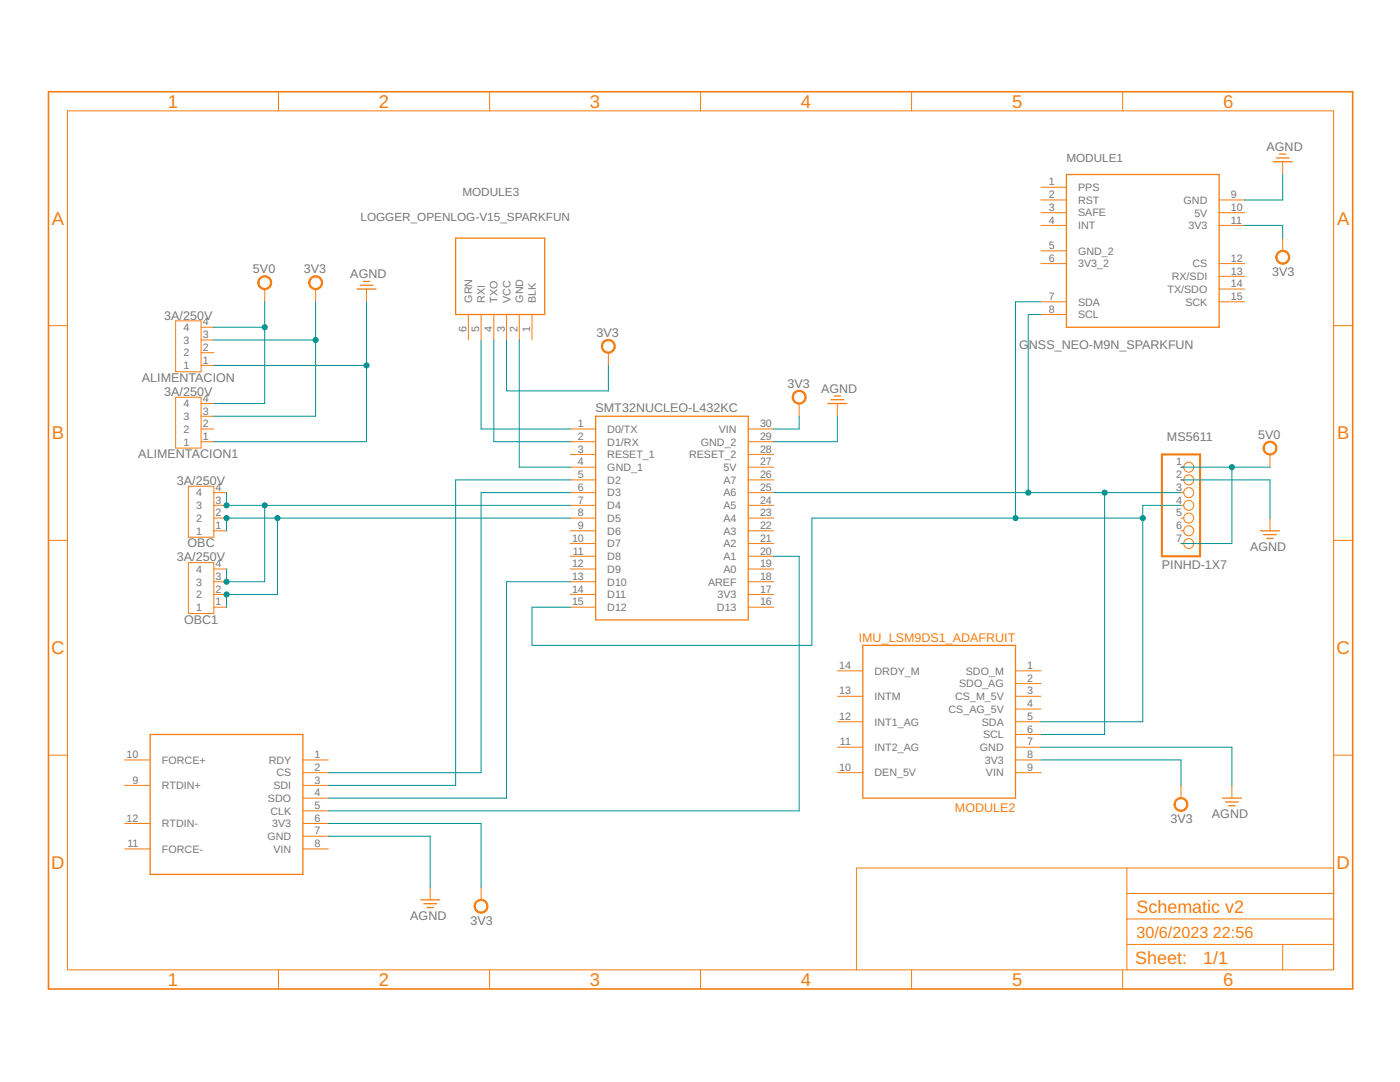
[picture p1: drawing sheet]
<svg xmlns="http://www.w3.org/2000/svg" width="279mm" height="216mm" viewBox="0 0 279 216" stroke-linecap="round" stroke-linejoin="round" font-family="sans-serif">
<g fill="none" stroke="#f57c10" stroke-width=".25">
<path d="M212.8 34.8h30.5v30.5h-30.5zM254.1 32.3h3.8M254.7 31.5h2.6M255.4 30.8h1.2M71.2 57.7h3.9M71.9 56.9h2.5M72.5 56.2h1.3M90.9 47.5h17.8v15.3h-17.8zM165.8 79.8h2.6M166.5 79h1.2M118.9 83.1h30.4v40.6h-30.4zM165.2 80.5h3.8"/>
<path d="M251.6 105.9h3.8M252.2 106.7h2.5M252.8 107.4h1.3M172.2 128.8h30.5v30.5h-30.5zM30 146.6h30.5v27.9h-30.5zM243.9 159.3h3.9M83.9 179.6h3.9M244.6 160h2.5M245.2 160.8h1.3M84.6 180.3h2.5M85.2 181.1h1.3"/>
</g>
<g fill="none" stroke="#f57c10" stroke-width=".2">
<path d="M55.6 18.3v3.8M97.7 18.3v3.8M139.8 18.3v3.8M181.9 18.3v3.8M224 18.3v3.8M13.5 22.1h252.6v171.4h-252.6zM207.8 37.4h5M207.8 39.9h5M243.3 39.9h5.1M256 32.3v2.5M52.8 57.7v2.5M63 57.7v2.5"/>
<path d="M73.2 57.7v2.5M207.8 42.4h5M207.8 45h5M207.8 50.1h5M207.8 52.6h5M243.3 42.4h5.1M243.3 45h5.1M243.3 52.6h5.1M243.3 55.1h5.1M243.3 57.7h5.1M256 47.5v2.6M9.7 65h3.8"/>
<path d="M35.1 64h5v10.2h-5zM35.1 79.3h5v10.1h-5zM40.1 72.9h2.6M40.1 70.4h2.6M40.1 67.8h2.6M40.1 65.3h2.6M93.5 62.8v5M96 62.8v5M98.6 62.8v5M101.1 62.8v5M103.6 62.8v5M106.2 62.8v5"/>
<path d="M121.4 70.4v2.5M207.8 60.2h5M207.8 62.8h5M243.3 60.2h5.1M266.1 65h3.9M37.6 97h5.1v10.2h-5.1zM40.1 88.1h2.6M40.1 85.6h2.6M40.1 83.1h2.6M40.1 80.5h2.6M42.7 98.3h2.5M113.8 88.1h5.1"/>
<path d="M113.8 85.6h5.1M113.8 95.8h5.1M113.8 98.3h5.1M113.8 90.7h5.1M113.8 93.2h5.1M149.3 88.1h5.1M149.3 85.6h5.1M149.3 95.8h5.1M149.3 98.3h5.1M149.3 90.7h5.1M149.3 93.2h5.1M159.5 80.5v2.6"/>
<path d="M167.1 80.5v2.6M235.7 95.8h.5M235.7 98.3h.5M235.7 93.2h.5M253.4 90.7v2.5M9.7 107.8h3.8M37.6 112.3h5.1v10.1h-5.1zM42.7 100.8h2.5M42.7 103.4h2.5M42.7 105.9h2.5M42.7 113.5h2.5M42.7 116.1h2.5"/>
<path d="M42.7 118.6h2.5M113.8 100.8h5.1M113.8 103.4h5.1M113.8 105.9h5.1M113.8 108.5h5.1M113.8 111h5.1M113.8 113.5h5.1M113.8 116.1h5.1M113.8 118.6h5.1M149.3 100.8h5.1M149.3 103.4h5.1M149.3 105.9h5.1"/>
<path d="M149.3 108.5h5.1M149.3 111h5.1M149.3 113.5h5.1M149.3 116.1h5.1M149.3 118.6h5.1M235.7 100.8h.5M235.7 103.4h.5M235.7 105.9h.5M235.7 108.5h.5M253.4 103.4v2.5M266.1 107.8h3.9M42.7 121.2h2.5"/>
<path d="M113.8 121.2h5.1M149.3 121.2h5.1M167.1 133.9h5.1M167.1 138.9h5.1M202.7 133.9h5.1M202.7 138.9h5.1M202.7 136.4h5.1M9.7 150.7h3.8M24.9 151.6h5.1M24.9 156.7h5.1M60.5 154.2h5M60.5 151.6h5"/>
<path d="M60.5 156.7h5M60.5 159.3h5M167.1 154.2h5.1M167.1 149.1h5.1M167.1 144h5.1M202.7 154.2h5.1M202.7 149.1h5.1M202.7 144h5.1M202.7 151.6h5.1M202.7 146.6h5.1M202.7 141.5h5.1M235.7 156.7v2.6"/>
<path d="M245.9 156.7v2.6M266.1 150.7h3.9M24.9 169.4h5.1M24.9 164.3h5.1M60.5 169.4h5M60.5 164.3h5M60.5 166.9h5M60.5 161.8h5M85.9 177v2.6M96 177v2.6M224.9 173.2v20.3M224.9 178.3h41.2"/>
<path d="M266.1 173.2h-95.2v20.3M55.6 193.5v3.8M97.7 193.5v3.8M139.8 193.5v3.8M181.9 193.5v3.8M224 193.5v3.8M224.9 188.4h41.2M224.9 183.4h41.2M256 188.4v5.1"/>
<circle cx="237.2" cy="93.2" r=".99"/>
<circle cx="237.2" cy="98.3" r=".99"/>
<circle cx="237.2" cy="95.8" r=".99"/>
<circle cx="237.2" cy="105.9" r=".99"/>
<circle cx="237.2" cy="108.5" r=".99"/>
<circle cx="237.2" cy="100.8" r=".99"/>
<circle cx="237.2" cy="103.4" r=".99"/>
</g>
<path d="M9.7 18.3h260.3v179h-260.3z" fill="none" stroke="#f57c10" stroke-width=".32"/>
<g fill="#f57c10" stroke="#f57c10" stroke-width=".2">
<path d="M255 50.4a1.4 1.4 0 0 1 2.2 .2 1.4 1.4 0 0 1-.8 2.1 1.4 1.4 0 0 1-1.8-1.4h.2a1.15 1.15 0 0 1 1.7-1.1 1.15 1.15 0 0 1 .2 2 1.15 1.15 0 0 1-1.8-.6l-.1-.3h-.2z" fill-rule="evenodd"/>
<path d="M158.5 78.3a1.4 1.4 0 0 1 2.2 .2 1.4 1.4 0 0 1-.8 2.1 1.4 1.4 0 0 1-1.8-1.3h.2a1.15 1.15 0 0 1 1.7-1.1 1.15 1.15 0 0 1 .2 1.9 1.15 1.15 0 0 1-1.8-.6l-.1-.2h-.2z" fill-rule="evenodd"/>
<path d="M120.4 68.1a1.4 1.4 0 0 1 2.2 .2 1.4 1.4 0 0 1-.8 2.1 1.4 1.4 0 0 1-1.8-1.3h.3a1.14 1.14 0 0 1 1.6-.9 1.14 1.14 0 0 1 .2 1.9 1.14 1.14 0 0 1-1.8-.7v-.3h-.3z" fill-rule="evenodd"/>
<path d="M95 179.9a1.4 1.4 0 0 1 2.2 .2 1.4 1.4 0 0 1-.8 2.1 1.4 1.4 0 0 1-1.8-1.4h.3a1.14 1.14 0 0 1 1.6-1 1.14 1.14 0 0 1 .2 1.9 1.14 1.14 0 0 1-1.8-.6v-.3h-.3z" fill-rule="evenodd"/>
<path d="M234.7 159.6a1.4 1.4 0 0 1 2.2 .2 1.4 1.4 0 0 1-.8 2.1 1.4 1.4 0 0 1-1.8-1.4h.2a1.14 1.14 0 0 1 1.7-.9 1.14 1.14 0 0 1 .2 1.9 1.14 1.14 0 0 1-1.8-.7l-.1-.3h-.2z" fill-rule="evenodd"/>
<path d="M252.4 88.5a1.4 1.4 0 0 1 2.3 .2 1.4 1.4 0 0 1-.9 2.1 1.4 1.4 0 0 1-1.7-1.4h.2a1.15 1.15 0 0 1 1.6-1 1.15 1.15 0 0 1 .3 1.9 1.15 1.15 0 0 1-1.9-.6v-.3h-.2z" fill-rule="evenodd"/>
<path d="M62 55.5a1.39 1.39 0 0 1 2.2 .2 1.39 1.39 0 0 1-.8 2.1 1.39 1.39 0 0 1-1.8-1.4h.2a1.15 1.15 0 0 1 1.7-1.1 1.15 1.15 0 0 1 .2 1.9 1.15 1.15 0 0 1-1.8-.5l-.1-.3h-.2z" fill-rule="evenodd"/>
<path d="M51.8 55.5a1.4 1.4 0 0 1 2.2 .2 1.4 1.4 0 0 1-.8 2.1 1.4 1.4 0 0 1-1.8-1.4h.3a1.15 1.15 0 0 1 1.6-1.1 1.15 1.15 0 0 1 .3 1.9 1.15 1.15 0 0 1-1.9-.5v-.3h-.3z" fill-rule="evenodd"/>
</g>
<path d="M231.9 90.7h7.6v20.3h-7.6z" fill="none" stroke="#f57c10" stroke-width=".42"/>
<g fill="none" stroke="#009292" stroke-width=".2">
<path d="M256 34.8v5.1h-7.6M248.4 45h7.6v2.5M42.7 72.9h30.5M42.7 67.8h20.3M42.7 65.3h10.1M52.8 60.2v20.3h-10.1M63 60.2v22.9h-20.3M73.2 60.2v27.9h-30.5M96 67.8v17.8h17.8M98.6 67.8v20.3h15.2M101.1 67.8v10.2h20.3v-5.1M103.6 67.8v25.4h10.2"/>
<path d="M207.8 60.2h-5.1v43.2M207.8 62.8h-2.6v35.5M45.2 98.3v2.5h68.6M113.8 95.8h-22.9v60.9h-25.4M113.8 98.3h-17.8v55.9h-30.5M154.4 98.3h81.3M159.5 83.1v2.5h-5.1M167.1 83.1v5h-12.7M220.5 98.3v48.3h-12.7M235.7 95.8h17.7v7.6M235.7 93.2h17.7M245.9 93.2v15.3h-10.2"/>
<path d="M52.8 100.8v15.3h-7.6v-2.6M55.4 103.4v15.2h-10.2v2.6M113.8 116.1h-12.7v43.2h-35.6M113.8 103.4h-68.6v2.5M154.4 111h5.1v50.8h-94M228.1 103.4h-66.1v25.4h-55.8v-7.6h7.6M235.7 100.8h-7.6v43.2h-20.3M207.8 149.1h38.1v7.6M207.8 151.6h27.9v5.1M65.5 166.9h20.4v10.1M65.5 164.3h30.5v12.7"/>
</g>
<g fill="#009292" stroke="#009292" stroke-width=".2">
<circle cx="73.2" cy="72.9" r=".51"/>
<circle cx="63" cy="67.8" r=".51"/>
<circle cx="202.7" cy="103.4" r=".51"/>
<circle cx="228.1" cy="103.4" r=".51"/>
<circle cx="245.9" cy="93.2" r=".51"/>
<circle cx="52.8" cy="65.3" r=".51"/>
<circle cx="205.2" cy="98.3" r=".51"/>
<circle cx="220.5" cy="98.3" r=".51"/>
<circle cx="55.4" cy="103.4" r=".51"/>
<circle cx="45.2" cy="118.6" r=".51"/>
<circle cx="45.2" cy="103.4" r=".51"/>
<circle cx="52.8" cy="100.8" r=".51"/>
<circle cx="45.2" cy="116.1" r=".51"/>
<circle cx="45.2" cy="100.8" r=".51"/>
</g>
<g font-size="3.7" fill="#f57c10">
<text x="33.5" y="21.5">1</text>
<text x="75.6" y="21.5">2</text>
<text x="117.7" y="21.5">3</text>
<text x="159.9" y="21.5">4</text>
<text x="202" y="21.5">5</text>
<text x="244.1" y="21.5">6</text>
<text x="10.3" y="44.8">A</text>
<text x="266.8" y="44.8">A</text>
<text x="10.3" y="87.7">B</text>
<text x="266.8" y="87.7">B</text>
<text x="10.2" y="130.5">C</text>
<text x="266.7" y="130.5">C</text>
<text x="10.2" y="173.4">D</text>
<text x="266.7" y="173.4">D</text>
<text x="33.5" y="196.7">1</text>
<text x="75.6" y="196.7">2</text>
<text x="117.7" y="196.7">3</text>
<text x="159.9" y="196.7">4</text>
<text x="202" y="196.7">5</text>
<text x="244.1" y="196.7">6</text>
</g>
<g font-size="3.6" fill="#f57c10">
<text x="226.8" y="182.1">Schematic v2</text>
<text x="226.5" y="192.4">Sheet:</text>
<text x="240.1" y="192.3">1/1</text>
</g>
<g font-size="3.2" fill="#f57c10">
<text x="226.8" y="187.2">30/6/2023</text>
<text x="242.1" y="187.2">22:56</text>
</g>
<g font-size="2.5" fill="#757575">
<text x="252.8" y="30.1">AGND</text>
<text x="50.5" y="54.5">5V0</text>
<text x="60.6" y="54.5">3V3</text>
<text x="69.9" y="55.5">AGND</text>
<text x="253.9" y="55">3V3</text>
<text x="32.8" y="63.8">3A/250V</text>
<text x="119.1" y="67.2">3V3</text>
<text x="203.4" y="69.6">G</text>
<text x="205.4" y="69.6">NSS_NEO-M9N_SPARKFUN</text>
<text x="28.3" y="76.2">ALIMENTACION</text>
<text x="157.1" y="77.4">3V3</text>
<text x="32.8" y="79">3A/250V</text>
<text x="118.9" y="82.3">SMT32NUCLEO-L432KC</text>
<text x="163.9" y="78.4">AGND</text>
<text x="232.9" y="88">MS5611</text>
<text x="251.1" y="87.5">5V0</text>
<text x="27.6" y="91.4">ALIMENTACION1</text>
<text x="35.3" y="96.8">3A/250V</text>
<text x="35.3" y="112">3A/250V</text>
<text x="37.4" y="109.2">OBC</text>
<text x="231.9" y="113.5">PINHD-1X7</text>
<text x="249.5" y="109.9">AGND</text>
<text x="36.7" y="124.5">OBC1</text>
<text x="233.6" y="164.2">3V3</text>
<text x="241.9" y="163.2">AGND</text>
<text x="81.9" y="183.5">AGND</text>
<text x="93.9" y="184.5">3V3</text>
</g>
<g font-size="2.5" fill="#f57c10">
<text x="171.4" y="128">IMU_LSM9DS1_ADAFRUIT</text>
<text x="190.6" y="162">MODULE2</text>
</g>
<g font-size="2.3" fill="#757575">
<text x="212.8" y="32.3">MODULE1</text>
<text x="92.3" y="39">MODULE3</text>
<text x="71.9" y="44.1">LOGGER_OPENLOG-V15_SPARKFUN</text>
</g>
<g font-size="2.1" fill="#757575">
<text x="209.3" y="37">1</text>
<text x="209.3" y="39.5">2</text>
<text x="215.2" y="38.1">PPS</text>
<text x="215.2" y="40.7">RST</text>
<text x="236.2" y="40.7">GND</text>
<text x="245.6" y="39.5">9</text>
<text x="209.3" y="42.1">3</text>
<text x="209.3" y="44.6">4</text>
<text x="215.2" y="43.2">SAFE</text>
<text x="215.2" y="45.7">INT</text>
<text x="237.2" y="45.7">3V3</text>
<text x="238.4" y="43.2">5V</text>
<text x="245.6" y="42.1">10</text>
<text x="245.6" y="44.6">11</text>
<text x="209.3" y="49.7">5</text>
<text x="209.3" y="52.2">6</text>
<text x="215.2" y="50.8">GND_2</text>
<text x="215.2" y="53.4">3V3_2</text>
<text x="238" y="53.4">CS</text>
<text x="245.6" y="52.2">12</text>
<text x="209.3" y="59.9">7</text>
<text x="233" y="58.4">TX/SDO</text>
<text x="233.9" y="55.9">RX/SDI</text>
<text x="245.6" y="54.8">13</text>
<text x="245.6" y="57.3">14</text>
<text x="245.6" y="59.9">15</text>
<text x="40.5" y="64.9">4</text>
<text x="94.2" y="60.4" transform="rotate(-90 94.2 60.4)">GRN</text>
<text x="96.8" y="60.4" transform="rotate(-90 96.8 60.4)">RXI</text>
<text x="99.3" y="60.4" transform="rotate(-90 99.3 60.4)">TXO</text>
<text x="101.8" y="60.4" transform="rotate(-90 101.8 60.4)">VCC</text>
<text x="104.4" y="60.4" transform="rotate(-90 104.4 60.4)">GND</text>
<text x="106.9" y="60.4" transform="rotate(-90 106.9 60.4)">BLK</text>
<text x="209.3" y="62.4">8</text>
<text x="215.2" y="61">SDA</text>
<text x="215.2" y="63.5">SCL</text>
<text x="236.6" y="61">SCK</text>
<text x="36.6" y="71.1">2</text>
<text x="36.6" y="68.6">3</text>
<text x="36.6" y="66.1">4</text>
<text x="40.5" y="70">2</text>
<text x="40.5" y="67.5">3</text>
<text x="93.1" y="66.3" transform="rotate(-90 93.1 66.3)">6</text>
<text x="95.7" y="66.3" transform="rotate(-90 95.7 66.3)">5</text>
<text x="98.2" y="66.3" transform="rotate(-90 98.2 66.3)">4</text>
<text x="100.7" y="66.3" transform="rotate(-90 100.7 66.3)">3</text>
<text x="103.3" y="66.3" transform="rotate(-90 103.3 66.3)">2</text>
<text x="105.8" y="66.3" transform="rotate(-90 105.8 66.3)">1</text>
<text x="36.6" y="73.7">1</text>
<text x="40.5" y="72.6">1</text>
<text x="36.6" y="83.8">3</text>
<text x="36.6" y="81.3">4</text>
<text x="40.5" y="82.7">3</text>
<text x="40.5" y="80.2">4</text>
<text x="36.6" y="88.9">1</text>
<text x="36.6" y="86.4">2</text>
<text x="40.5" y="87.8">1</text>
<text x="40.5" y="85.3">2</text>
<text x="115.3" y="87.8">2</text>
<text x="115.3" y="85.3">1</text>
<text x="121.2" y="88.9">D1/RX</text>
<text x="121.2" y="86.4">D0/TX</text>
<text x="139.9" y="88.9">GND_2</text>
<text x="143.4" y="86.4">VIN</text>
<text x="151.7" y="85.3">30</text>
<text x="151.7" y="87.8">29</text>
<text x="115.3" y="95.4">5</text>
<text x="115.3" y="90.3">3</text>
<text x="115.3" y="92.9">4</text>
<text x="121.2" y="91.4">RESET_1</text>
<text x="121.2" y="94">GND_1</text>
<text x="137.5" y="91.4">RESET_2</text>
<text x="144.4" y="94">5V</text>
<text x="151.7" y="95.4">26</text>
<text x="151.7" y="92.9">27</text>
<text x="151.7" y="90.3">28</text>
<text x="234.7" y="92.9">1</text>
<text x="234.7" y="95.4">2</text>
<text x="39.2" y="101.6">3</text>
<text x="39.2" y="99.1">4</text>
<text x="43" y="100.5">3</text>
<text x="43" y="97.9">4</text>
<text x="115.3" y="97.9">6</text>
<text x="115.3" y="100.5">7</text>
<text x="121.2" y="96.5">D2</text>
<text x="121.2" y="99.1">D3</text>
<text x="121.2" y="101.6">D4</text>
<text x="144.4" y="96.5">A7</text>
<text x="144.4" y="99.1">A6</text>
<text x="144.4" y="101.6">A5</text>
<text x="151.7" y="97.9">25</text>
<text x="151.7" y="100.5">24</text>
<text x="234.7" y="97.9">3</text>
<text x="234.7" y="100.5">4</text>
<text x="39.2" y="106.7">1</text>
<text x="39.2" y="104.1">2</text>
<text x="43" y="105.6">1</text>
<text x="43" y="103">2</text>
<text x="115.3" y="103">8</text>
<text x="115.3" y="105.6">9</text>
<text x="121.2" y="104.1">D5</text>
<text x="121.2" y="106.7">D6</text>
<text x="144.4" y="104.1">A4</text>
<text x="144.4" y="106.7">A3</text>
<text x="151.7" y="103">23</text>
<text x="151.7" y="105.6">22</text>
<text x="234.7" y="103">5</text>
<text x="234.7" y="105.6">6</text>
<text x="43" y="113.2">4</text>
<text x="114.2" y="108.1">10</text>
<text x="114.2" y="113.2">12</text>
<text x="114.3" y="110.6">11</text>
<text x="121.2" y="109.2">D7</text>
<text x="121.2" y="111.8">D8</text>
<text x="144.4" y="109.2">A2</text>
<text x="144.4" y="111.8">A1</text>
<text x="151.7" y="108.1">21</text>
<text x="151.7" y="110.6">20</text>
<text x="151.7" y="113.2">19</text>
<text x="234.7" y="108.1">7</text>
<text x="39.2" y="119.4">2</text>
<text x="39.2" y="116.8">3</text>
<text x="39.2" y="114.3">4</text>
<text x="43" y="118.3">2</text>
<text x="43" y="115.7">3</text>
<text x="114.2" y="115.7">13</text>
<text x="114.2" y="118.3">14</text>
<text x="121.2" y="114.3">D9</text>
<text x="121.2" y="116.8">D10</text>
<text x="121.2" y="119.4">D11</text>
<text x="141.3" y="116.8">AREF</text>
<text x="143.2" y="119.4">3V3</text>
<text x="144.4" y="114.3">A0</text>
<text x="151.7" y="115.7">18</text>
<text x="151.7" y="118.3">17</text>
<text x="39.2" y="121.9">1</text>
<text x="43" y="120.8">1</text>
<text x="114.2" y="120.8">15</text>
<text x="121.2" y="121.9">D12</text>
<text x="143.1" y="121.9">D13</text>
<text x="151.7" y="120.8">16</text>
<text x="167.5" y="133.5">14</text>
<text x="174.5" y="134.6">DRDY_M</text>
<text x="191.4" y="137.2">SDO_AG</text>
<text x="192.8" y="134.6">SDO_M</text>
<text x="205" y="136">2</text>
<text x="205" y="133.5">1</text>
<text x="167.5" y="143.7">12</text>
<text x="167.5" y="138.6">13</text>
<text x="174.5" y="139.7">INTM</text>
<text x="189.3" y="142.2">CS_AG_5V</text>
<text x="190.6" y="139.7">CS_M_5V</text>
<text x="205" y="143.7">5</text>
<text x="205" y="141.1">4</text>
<text x="205" y="138.6">3</text>
<text x="167.6" y="148.7">11</text>
<text x="174.5" y="149.9">INT2_AG</text>
<text x="174.5" y="144.8">INT1_AG</text>
<text x="195.6" y="149.9">GND</text>
<text x="196" y="144.8">SDA</text>
<text x="196.2" y="147.3">SCL</text>
<text x="205" y="148.7">7</text>
<text x="205" y="146.2">6</text>
<text x="25.3" y="151.3">10</text>
<text x="32.3" y="152.4">FORCE+</text>
<text x="53.6" y="152.4">RDY</text>
<text x="55.2" y="154.9">CS</text>
<text x="62.8" y="153.8">2</text>
<text x="62.8" y="151.3">1</text>
<text x="167.5" y="153.8">10</text>
<text x="174.5" y="154.9">DEN_5V</text>
<text x="196.5" y="152.4">3V3</text>
<text x="196.8" y="154.9">VIN</text>
<text x="205" y="153.8">9</text>
<text x="205" y="151.3">8</text>
<text x="26.5" y="156.4">9</text>
<text x="32.3" y="157.5">RTDIN+</text>
<text x="53.5" y="160">SDO</text>
<text x="54.6" y="157.5">SDI</text>
<text x="62.8" y="161.4">5</text>
<text x="62.8" y="158.9">4</text>
<text x="62.8" y="156.4">3</text>
<text x="25.3" y="164">12</text>
<text x="32.3" y="165.1">RTDIN-</text>
<text x="53.4" y="167.6">GND</text>
<text x="54" y="162.5">CLK</text>
<text x="54.3" y="165.1">3V3</text>
<text x="62.8" y="166.5">7</text>
<text x="62.8" y="164">6</text>
<text x="25.4" y="169.1">11</text>
<text x="32.3" y="170.2">FORCE-</text>
<text x="54.6" y="170.2">VIN</text>
<text x="62.8" y="169.1">8</text>
</g>
</svg>
